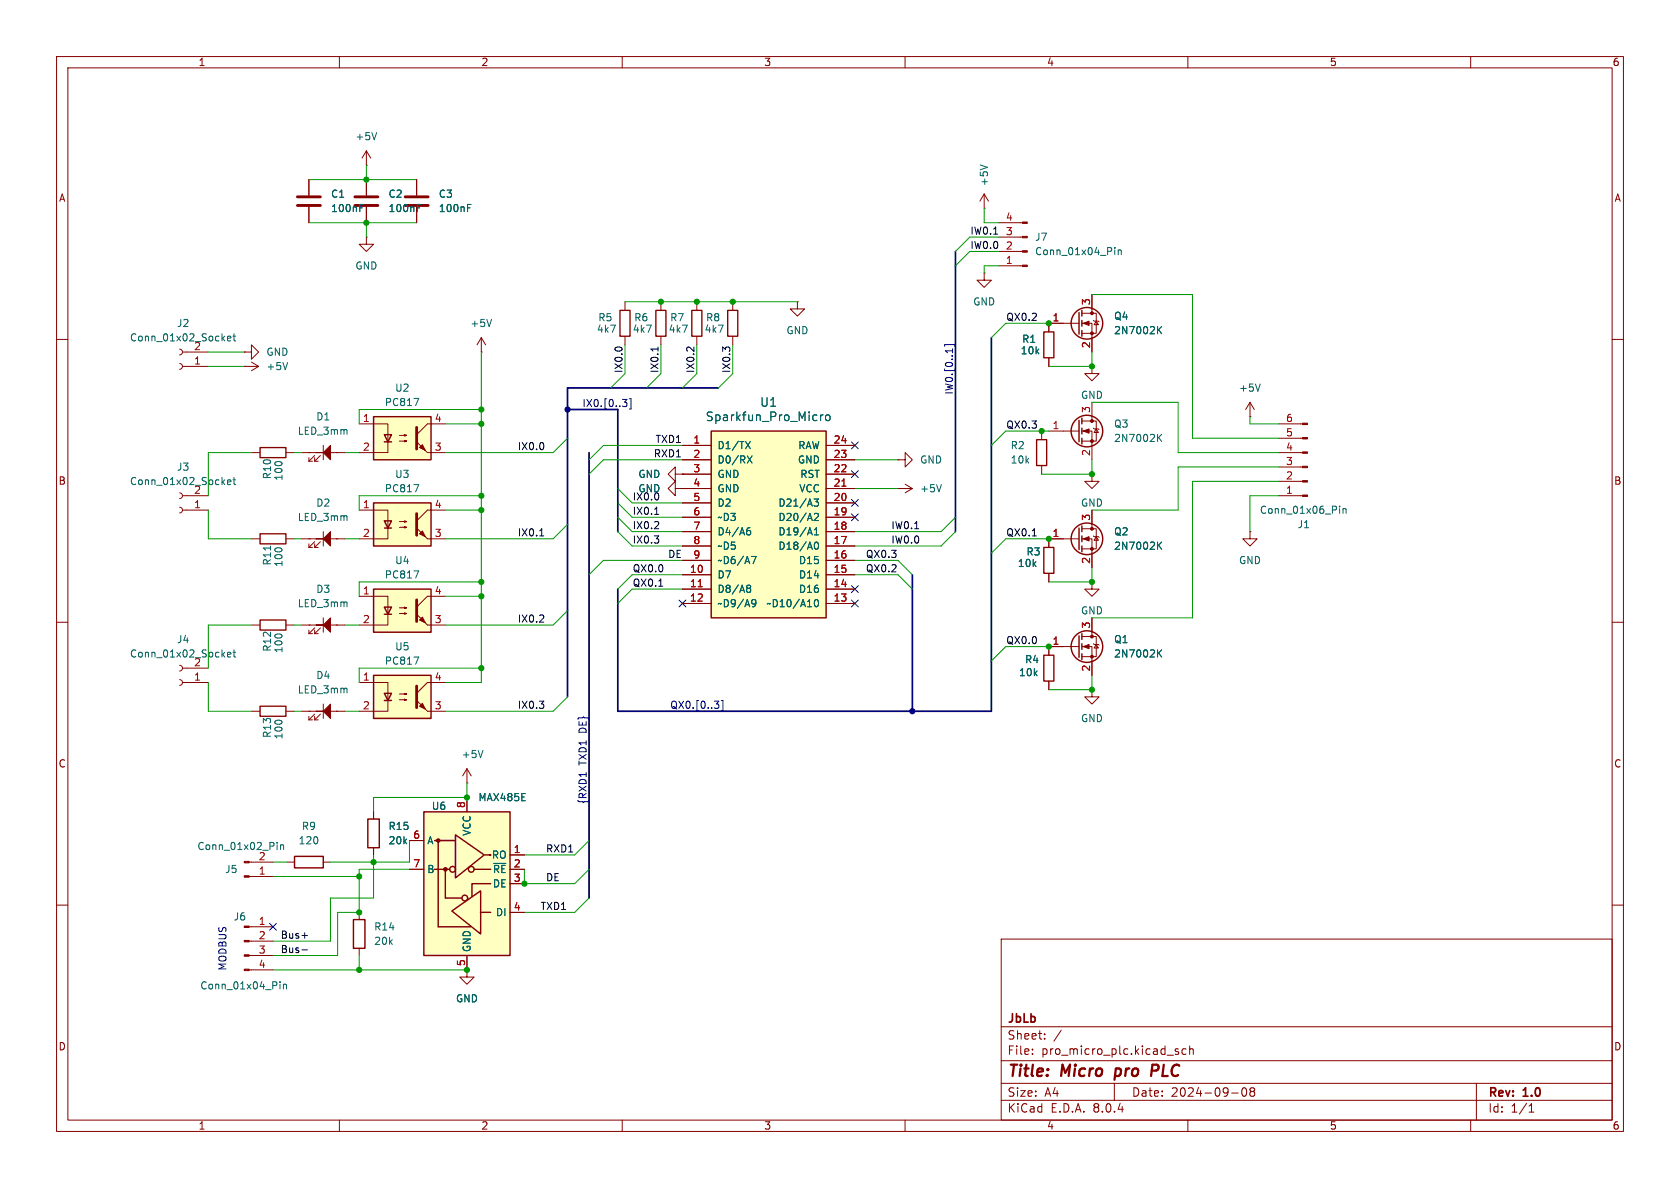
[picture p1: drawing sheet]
<svg xmlns="http://www.w3.org/2000/svg" width="297mm" height="210mm" viewBox="0 0 297 210" stroke-linecap="round" stroke-linejoin="round" font-family="sans-serif">
<g fill="none" stroke="#840000" stroke-width=".18">
<path d="M10 10h277v190h-277zM12 12h273v186h-273zM60 10v2M110 10v2M160 10v2M210 10v2M260 10v2M10 60h2M285 60h2M10 110h2M285 110h2M10 160h2"/>
<path d="M44 152.4h4.3M44 154.9h4.3M285 160h2M82.5 171.5v1.2h-1.2l1.2 1.3 1.3-1.3h-1.3M82.5 171.5h.1M177 166h108v32h-108zM60 198v2M110 198v2M160 198v2M177 194.5h108M177 191.5h108M177 187.5h108"/>
<path d="M177 181.5h108M182.5 186.3v.1M182.5 185.5v.1M184.7 183.6v.1M184.7 182.8v.1M187.6 182.1l-1.3 2M197 191.5v3M208.3 185.5l-.3-.1-.3 .2 .1 .2 .5 .2v.3h-.6M209.7 185.5l-.5-.1-.2 .3v.4l.1 .2h.6M210 198v2M210.3 185.5l.2-.1 .4 .1 .1 .9M210.3 184.9v1.5"/>
<path d="M217.7 193.2h1.2M219.7 192.4l.2-.1a.81 .81 0 0 1 .6 .6 .81 .81 0 0 1-.3 .8l-.2 .1a.81 .81 0 0 1-.3-1.4zM221.2 192.9l-.2-.2 .2-.4 .5 .1 .1 .2-.3 .3M221.2 192.9l-.2 .3v.3l.2 .3 .5-.1 .1-.2-.1-.4-.2-.2M221.2 192.9h.3M260 198v2M261 191.5v6.5M270.3 196.6h.9M270.3 195.5l.4-.4v1.5"/>
</g>
<path d="M197.3 188.9l-.3 2M204.5 188.2h-.8l-.2 2M204.6 189.2l-1 .1" fill="none" stroke="#840000" stroke-width=".4"/>
<g fill="#840000" stroke="#840000" stroke-width=".18">
<path d="M43.2 152.3h.8v.2h-.8z"/>
<path d="M43.2 154.8h.8v.3h-.8z"/>
</g>
<path d="M49 148.9v.1M49 149.3v.9M49.6 149.3v.9M49.6 149.5l.2-.2 .3 .1v.8" fill="none" stroke="#006464" stroke-width=".18"/>
<path d="M66 104.1h10.2v7.7h-10.2z" fill="#ffffc2"/>
<g fill="none" stroke="#840000" stroke-width=".25">
<path d="M66 104.1h10.2v7.7h-10.2zM67.9 107.3h1.3l-.6 1.3zM67.9 108.6h1.3M190.8 112.4v3.8M191.3 112v1M191.3 113.8v1M191.3 115.6v1"/>
<circle cx="192.2" cy="114.3" r="2.79"/>
</g>
<g fill="none" stroke="#840000" stroke-width=".18">
<path d="M185.4 95.3v1.5M53.3 110.5h2.6M54.6 112h.6M54.6 111.4v.6M55.6 111l-1 1M55.6 112h.7M55.6 111.4v.6M56.6 111l-1 1M57.1 109.2v2.6M58.4 110.5h2.6M63.5 105.4h5.1v5.1h-5.1M70.6 108.5h1.3l-.4 .1v-.3l.4 .2"/>
<path d="M70.6 107.4h1.3l-.4 .2v-.3l.4 .1M75.6 110.5h3.1M78.7 105.4h-3.1l-1.9 1.9M185.4 101.4v1.5M185.4 114.3h5.4M191.3 114.3h1.7v5.1M191.3 112.5h2.5v3.6h-2.5M193 102.9v1.2h1.3l-1.3 1.3-1.2-1.3h1.2M193 102.9h.1M193 109.2v3.3M193.3 113.8l.1 .1h.8l.1 .1M193.8 113.9l.4 .7h-.8z"/>
<path d="M53.3 125.7h2.6M54.6 126.6v.7M54.6 127.3h.6M55.6 126.6v.7M55.6 126.2l-1 1.1M55.6 127.3h.7M56.6 126.2l-1 1.1M57.1 124.5v2.5M58.4 125.7h2.6M82.5 138.4h.1M82.5 135.9l.8 1.3M82.5 135.9v2.5"/>
<path d="M82.5 135.9l-.7 1.3M193 121.9v1.3h1.3l-1.3 1.3-1.2-1.3h1.2M193 121.9h.1"/>
</g>
<g fill="#840000" stroke="#840000" stroke-width=".18">
<path d="M73.7 108.6l1.9 1.9z"/>
<path d="M74.2 109.6l.5-.5 .5 1z"/>
<path d="M55.9 110.5h1.2l1.3-1.3v2.6l-1.3-1.3z"/>
<path d="M191.5 114.3l1-.4v.8z"/>
<path d="M55.9 125.7h1.2l1.3-1.2v2.5l-1.3-1.3z"/>
<circle cx="193" cy="116.1" r=".25"/>
<circle cx="193" cy="112.5" r=".25"/>
</g>
<path d="M73.7 106v3.9" fill="none" stroke="#840000" stroke-width=".51"/>
<path d="M73.2 100.9h.8l-.5 1.3M204.8 115.4l.6 .7M205.4 114.9l-.8 .7M85.4 132.7l-.4 1.2" fill="none" stroke="#006464" stroke-width=".18"/>
<path d="M184.5 96.8h1.8v4.5h-1.8z" fill="none" stroke="#840000" stroke-width=".24"/>
<path d="M66 88.9h10.2v7.6h-10.2z" fill="#ffffc2"/>
<g fill="none" stroke="#840000" stroke-width=".25">
<path d="M190.8 74.3v3.8M191.3 73.9v1M191.3 75.7v1M191.3 77.5v1M66 88.9h10.2v7.6h-10.2zM67.9 92.1h1.3l-.6 1.2zM67.9 93.3h1.3"/>
<circle cx="192.2" cy="76.2" r="2.79"/>
</g>
<g fill="none" stroke="#840000" stroke-width=".18">
<path d="M174 36.8h.1M174 34.3l-.8 1.3M174 34.3v2.5M174 34.3l.8 1.3M85.1 59.7l-.8 1.3M85.1 59.7v2.5M85.1 59.7l.8 1.3M85.1 62.2h.1M185.4 76.2h5.4M191.3 76.2h1.7v5.1M191.3 74.4h2.5v3.6h-2.5M193 64.8v1.2h1.3l-1.3 1.3-1.2-1.3h1.2"/>
<path d="M193 64.8h.1M193 71.1v3.3M193.3 75.7l.1 .1h.8l.1 .1M193.8 75.8l.4 .7h-.8zM63.5 90.2h5.1v5.1h-5.1M70.6 93.2h1.3l-.4 .1v-.2l.4 .1M70.6 92.2h1.3l-.4 .1v-.2l.4 .1M75.6 95.3h3.1M78.7 90.2h-3.1l-1.9 1.9M119.4 86.4v-1.3l-1.3 1.3 1.3 1.2v-1.2h1.2M120.6 86.4h.1M193 83.8v1.3h1.3l-1.3 1.3-1.2-1.3h1.2"/>
<path d="M193 83.8h.1M31.7 117.6l.4 .2 .2 .3-.2 .4-.4 .1M32.3 118.1h4.5M44.4 110.5h1.6M50.6 110.5h1.5M31.7 120.1l.4 .2 .2 .4-.2 .3-.4 .2M32.3 120.7h4.5M44.4 125.7h1.6M50.6 125.7h1.5"/>
</g>
<g fill="#840000" stroke="#840000" stroke-width=".18">
<path d="M73.7 93.3l1.9 2z"/>
<path d="M74.2 94.4l.5-.5 .5 1z"/>
<path d="M191.5 76.2l1-.4v.8z"/>
<circle cx="193" cy="78" r=".25"/>
<circle cx="193" cy="74.4" r=".25"/>
</g>
<path d="M73.7 90.8v3.8" fill="none" stroke="#840000" stroke-width=".51"/>
<path d="M173.3 29.2l1.3 .4M86.9 56.5l-.4 1.2M204.8 77.3l.6 .7M205.4 76.8l-.8 .7M73.2 85.7h.8l-.5 1.2M40.2 115.7l.6-.1v-.2l-.4-.1-.2 .2 .1 .6h.5M41.2 115.3h.5M41.4 114.9v1.1l.3 .1" fill="none" stroke="#006464" stroke-width=".18"/>
<path d="M46 109.6h4.5v1.8h-4.5zM46 124.8h4.5v1.8h-4.5z" fill="none" stroke="#840000" stroke-width=".24"/>
<path d="M74.9 143.5h15.3v25.4h-15.3z" fill="#ffffc2"/>
<g fill="none" stroke="#840000" stroke-width=".25">
<path d="M65 144.8h2.1v5.1h-2.1zM74.9 143.5h15.3v25.4h-15.3zM76.8 153.7h2.7M76.8 148.6h3.7M77.5 148.6v15.2h5.7M78.7 153.7v5.1h3M80.5 147.6l5.1 3.5-5.1 4.1zM83.8 153.7h2.9M85.7 151.1h1h-.1M86.7 156.2h-3.3v2.3M79.9 161l5.1-3.5v7.6zM85.1 161.3h1.6"/>
<circle cx="80" cy="153.7" r=".51"/>
<circle cx="82.2" cy="158.8" r=".51"/>
<circle cx="83.3" cy="153.7" r=".51"/>
</g>
<g fill="#840000" stroke="#840000" stroke-width=".25">
<circle cx="78.7" cy="153.7" r=".28"/>
<circle cx="77.5" cy="148.6" r=".28"/>
</g>
<g fill="none" stroke="#840000" stroke-width=".18">
<path d="M57.1 78.7v2.6M53.3 95.3h2.6M53.3 80h2.6M54.6 96.8h.6M54.6 80.9v.6M54.6 96.1v.7M54.6 81.5h.6M55.6 95.8l-1 1M55.6 96.8h.7M55.6 80.9v.6M55.6 96.1v.7M55.6 80.5l-1 1"/>
<path d="M55.6 81.5h.7M56.6 95.8l-1 1M56.6 80.5l-1 1M57.1 94v2.5M58.4 95.3h2.6M58.4 80h2.6M66 143.5v1.3M66 149.9v1.2M72.4 153.7h2.5M72.4 148.6h2.5M82.5 141v2.5M90.2 151.1h2.5"/>
<path d="M90.2 153.7h2.5M90.2 156.2h2.5M82.5 168.9v2.6M90.2 161.3h2.5"/>
</g>
<g fill="#840000" stroke="#840000" stroke-width=".18">
<path d="M55.9 95.3h1.2l1.3-1.3v2.5l-1.3-1.2z"/>
<path d="M55.9 80h1.2l1.3-1.3v2.6l-1.3-1.3z"/>
</g>
<path d="M66 119.4h10.2v7.6h-10.2z" fill="#ffffc2"/>
<path d="M66 119.4h10.2v7.6h-10.2zM67.9 122.6h1.3l-.6 1.2zM67.9 123.8h1.3" fill="none" stroke="#840000" stroke-width=".25"/>
<path d="M63.5 120.7h5.1v5h-5.1M70.6 123.7h1.3l-.4 .1v-.2l.4 .1M70.6 122.7h1.3l-.4 .1v-.2l.4 .1M75.6 125.7h3.1M78.7 120.7h-3.1l-1.9 1.9" fill="none" stroke="#840000" stroke-width=".18"/>
<g fill="#840000" stroke="#840000" stroke-width=".18">
<path d="M73.7 123.8l1.9 1.9z"/>
<path d="M74.2 124.8l.5-.5 .5 1z"/>
</g>
<path d="M73.7 121.3v3.8" fill="none" stroke="#840000" stroke-width=".51"/>
<path d="M73.2 116.1h.8l-.5 1.3" fill="none" stroke="#006464" stroke-width=".18"/>
<path d="M125.7 76.2h20.3v33h-20.3z" fill="#ffffc2"/>
<g fill="none" stroke="#840000" stroke-width=".25">
<path d="M190.8 55.2v3.9M191.3 54.9v1M191.3 56.6v1.1M191.3 58.4v1M125.7 76.2h20.3v33h-20.3zM190.8 93.3v3.9M191.3 93v1M191.3 94.7v1.1M191.3 96.5v1M52.1 151.4h5v2h-5zM62.5 162.6h2v5h-2z"/>
<circle cx="192.2" cy="57.1" r="2.79"/>
<circle cx="192.2" cy="95.2" r="2.79"/>
</g>
<g fill="none" stroke="#840000" stroke-width=".18">
<path d="M176.5 39.4h4.2M129.5 53.3v1.5M129.5 59.5v1.5M176.5 41.9h4.2M176.5 44.5h4.2M176.5 47h4.2M185.4 57.2h5.4M191.3 57.2h1.7v5M191.3 55.4h2.5v3.5h-2.5M193 52.1v3.3M193.3 56.6l.1 .2h.8l.1 .1M193.8 56.8l.4 .6h-.8z"/>
<path d="M120.6 78.7h5.1M146 78.7h5.1M221 73.7h.1M221 71.1l-.8 1.3M221 71.1v2.6M221 71.1l.7 1.3M226.1 74.9h4.2M226.1 77.5h4.2M119.4 83.8v-1.2l-1.3 1.2 1.3 1.3v-1.3h1.2M120.6 83.8h.1M120.6 99.1h5.1M120.6 96.5h5.1"/>
<path d="M120.6 94h5.1M120.6 91.4h5.1M120.6 81.3h5.1M120.6 88.9h5.1M120.6 86.4h5.1M120.6 83.8h5.1M146 99.1h5.1M146 96.5h5.1M146 94h5.1M146 91.4h5.1M146 81.3h5.1M146 88.9h5.1"/>
<path d="M146 86.4h5.1M146 83.8h5.1M158.7 86.4h.1M158.7 81.3h1.3v-1.3l1.3 1.3-1.3 1.3v-1.3M158.7 81.3h.1M158.7 86.4h2.6M160 85.6l1.3 .8M161.3 86.4l-1.3 .7M185.4 95.3h5.4M191.3 95.3h1.7v5M191.3 93.5h2.5v3.5h-2.5M193 90.2v3.3"/>
<path d="M193.3 94.7l.1 .2h.8l.1 .1M193.8 94.9l.4 .6h-.8zM221 94v1.3h1.2l-1.2 1.2-1.3-1.2h1.3M221 94h.1M226.1 80h4.2M226.1 82.6h4.2M226.1 85.1h4.2M226.1 87.6h4.2M120.6 101.6h5.1M120.6 104.1h5.1M120.6 106.7h5.1M146 101.6h5.1"/>
<path d="M146 104.1h5.1M146 106.7h5.1M185.4 114.3v1.5M185.4 120.4v1.5M50.8 152.4h1.3M57.1 152.4h1.3M44 171.5h4.3M44 168.9h4.3M44 166.4h4.3M44 163.8h4.3M63.5 161.3v1.3M63.5 167.6v1.3"/>
</g>
<g fill="none" stroke="#006464" stroke-width=".18">
<path d="M197.1 43.8v.1M197.1 44.2v.8M197.7 44.2v.8M197.7 44.3l.2-.1h.3v.8M204.8 58.3l.6 .7M205.4 57.7l-.8 .8M131.8 78l.9 1.3M132.7 78l-.9 1.3M145.1 73.3v1.1M145.5 73.3l-.3 .1-.1 .2M146 73.5l.2-.2 .5 .2v.6l-.1 .2-.4 .1-.2-.2zM222.8 67.9l-.4 1.3"/>
<path d="M132.1 93.8h.4l.2 .2-.1 .5h-.5M132.1 80.6l.9 1.3M132.6 93.3l-.4 .1M132.8 98.4h.9l-.6 1.2M133 80.6l-.9 1.3M143.9 88.2h.8l-.4 .5 .3 .1v.6l-.1 .1-.5-.1M144 90.9l.5-.2 .2 .4-.8 .9h.8M144 94.6h.7M144 93.7l.3-.4v1.3M144.1 96l.2-.2a.68 .68 0 0 1 .4 .7 .68 .68 0 0 1-.4 .6l-.2-.1-.1-.4zM166.4 85.7l-.4 1.2M204.8 96.4l.6 .7"/>
<path d="M205.4 95.8l-.8 .8M236.8 89.5v.1M236.8 89.9v.8M237.4 89.9v.8M237.4 90l.2-.1 .3 .1 .1 .7M132.1 103.9l.1 .1M132.1 103.5l.4-.1 .2 .2v.2l-.2 .2M132.2 104h.3M132.2 104l-.1 .1M132.5 104l.2 .2v.4l-.2 .1h-.4M133.1 106l.5 .1a.84 .84 0 0 1-.3 1.2h-.3M133.6 106.5l-.1 .2-.4 .1"/>
<path d="M144.1 106.1l.2-.1a.68 .68 0 0 1 .4 .6 .68 .68 0 0 1-.4 .7l-.2-.2-.1-.3zM49.5 173.6v.1M49.5 174v.8M50.1 174v.8M50.1 174.1l.2-.1h.3v.8"/>
</g>
<path d="M148.8 85.9h.8M123.4 103.7h.8" fill="none" stroke="#a90000" stroke-width=".18"/>
<g fill="#840000" stroke="#840000" stroke-width=".18">
<path d="M230.3 74.8h.8v.3h-.8z"/>
<path d="M230.3 77.3h.8v.3h-.8z"/>
<path d="M230.3 79.9h.8v.2h-.8z"/>
<path d="M230.3 82.4h.8v.3h-.8z"/>
<path d="M230.3 85h.8v.2h-.8z"/>
<path d="M230.3 87.5h.8v.3h-.8z"/>
<path d="M191.5 57.2l1-.4v.7z"/>
<path d="M43.2 171.3h.8v.3h-.8z"/>
<path d="M43.2 168.8h.8v.2h-.8z"/>
<path d="M43.2 166.2h.8v.3h-.8z"/>
<path d="M43.2 163.7h.8v.3h-.8z"/>
<path d="M191.5 95.3l1-.4v.7z"/>
<path d="M180.7 39.2h.9v.3h-.9z"/>
<path d="M180.7 41.8h.9v.2h-.9z"/>
<path d="M180.7 44.3h.9v.3h-.9z"/>
<path d="M180.7 46.9h.9v.2h-.9z"/>
<circle cx="193" cy="58.9" r=".25"/>
<circle cx="193" cy="55.4" r=".25"/>
<circle cx="193" cy="97" r=".25"/>
<circle cx="193" cy="93.5" r=".25"/>
</g>
<path d="M128.7 54.9h1.7v4.5h-1.7zM184.5 115.8h1.8v4.6h-1.8z" fill="none" stroke="#840000" stroke-width=".24"/>
<path d="M66 73.7h10.2v7.6h-10.2z" fill="#ffffc2"/>
<path d="M66 73.7h10.2v7.6h-10.2zM67.9 76.8h1.3l-.6 1.3zM67.9 78.1h1.3" fill="none" stroke="#840000" stroke-width=".25"/>
<g fill="none" stroke="#840000" stroke-width=".18">
<path d="M54.6 31.8v2.7M54.6 36.6v2.8M64.8 29.2h.1M64.8 26.7l-.8 1.2M64.8 26.7v2.5M64.8 31.8v2.7M64.8 36.6v2.8M64.8 26.7l.7 1.2M73.7 31.8v2.7M73.7 36.6v2.8M64.8 41.9v1.3h1.2l-1.2 1.3-1.3-1.3h1.3M64.8 41.9h.1"/>
<path d="M110.5 53.3v1.5M110.5 59.5v1.5M116.8 53.3v1.5M116.8 59.5v1.5M123.2 53.3v1.5M123.2 59.5v1.5M141 53.3v1.3h1.2l-1.2 1.3-1.3-1.3h1.3M141 53.3h.1M174 48.3v1.2h1.3l-1.3 1.3-1.3-1.3h1.3M174 48.3h.1M188 57.2h-2.6v1.5M193 52.1v2.5"/>
<path d="M193 59.7v2.5M31.7 61.7l.4 .2 .2 .3-.2 .4-.4 .1M31.7 64.3l.4 .1 .2 .4-.2 .3-.4 .2M32.3 62.2h4.5M32.3 64.8h4.5M43.2 64.8h.1M43.2 62.2h1.2v-1.2l1.3 1.2-1.3 1.3v-1.3M43.2 62.2h.1M43.2 64.8h2.5M44.4 64l1.3 .8M45.7 64.8l-1.3 .7M63.5 74.9h5.1v5.1h-5.1"/>
<path d="M70.6 78h1.3l-.4 .1v-.2l.4 .1M70.6 77h1.3l-.4 .1v-.3l.4 .2M78.7 74.9h-3.1l-1.9 1.9M120.6 78.7h5.1M146 78.7h5.1M184.1 76.2v1.5M185.4 63.3v1.5M31.7 87.1l.4 .2 .2 .3-.2 .4-.4 .1M31.7 89.7l.4 .1 .2 .4-.2 .3-.4 .2M32.3 87.6h4.5M32.3 90.2h4.5M44.4 80h1.6"/>
<path d="M44.4 95.3h1.6M50.6 80h1.5M50.6 95.3h1.5M75.6 80h3.1M120.6 83.8h.1M120.6 86.4h.1M120.6 99.1h5.1M120.6 96.5h5.1M120.6 94h5.1M120.6 91.4h5.1M120.6 81.3h5.1M120.6 88.9h5.1"/>
<path d="M120.6 86.4h5.1M120.6 83.8h5.1M146 99.1h5.1M146 96.5h5.1M146 94h5.1M146 91.4h5.1M146 81.3h5.1M146 88.9h5.1M146 86.4h5.1M146 83.8h5.1M184.1 82.3v1.5M188 95.3h-2.6v1.5"/>
<path d="M193 90.2v2.5M193 97.8v2.5M120.6 101.6h5.1M120.6 104.1h5.1M120.6 106.7h5.1M146 101.6h5.1M146 104.1h5.1M146 106.7h5.1M185.4 101.4v1.5M188 114.3h-2.6v1.5M193 109.2v2.6M193 116.8v2.6"/>
<path d="M185.4 120.4v1.5M66 143.5v1.3M66 149.9v1.2M72.4 153.7h2.5M72.4 148.6h2.5M82.5 141v2.5M90.2 151.1h2.5M90.2 153.7h2.5M90.2 156.2h2.5M82.5 171.5h.1M82.5 168.9v2.6M90.2 161.3h2.5"/>
</g>
<g fill="#840000" stroke="#840000" stroke-width=".18">
<path d="M73.7 78.1l1.9 1.9z"/>
<path d="M74.2 79.1l.5-.5 .5 1z"/>
</g>
<path d="M52.6 36.3h4M52.6 34.8h4M62.7 36.3h4.1M62.7 34.8h4.1M71.6 36.3h4.1M71.6 34.8h4.1M73.7 75.6v3.8" fill="none" stroke="#840000" stroke-width=".51"/>
<g fill="none" stroke="#006464" stroke-width=".18">
<path d="M63.6 36.7h.4M63.6 36.1h.6M66.6 23.4l-.4 1.3M73.8 36.7h.4M73.8 36.1h.6M82.7 36.7h.4M82.7 36.1h.6M40.2 59.8l.6-.1v-.2l-.4-.1-.2 .2 .1 .6h.5M41.2 59.4h.5M41.4 59v1.1l.3 .2M204.8 58.3l.6 .7M205.4 57.7l-.8 .8"/>
<path d="M50.9 64.1l-.5 1.2M73.2 70.4h.8l-.5 1.3M131.8 78l.9 1.3M132.7 78l-.9 1.3M145.1 73.3v1.1M145.5 73.3l-.3 .1-.1 .2M146 73.5l.2-.2 .5 .2v.6l-.1 .2-.4 .1-.2-.2zM40.2 85.2l.6-.1v-.2l-.4-.1-.2 .2 .1 .6h.5M41.2 84.8h.5M41.4 84.4v1.1l.3 .2M47.8 96.5v.7M132.1 93.8h.4l.2 .2-.1 .5h-.5"/>
<path d="M132.1 80.6l.9 1.3M132.6 93.3l-.4 .1M132.8 98.4h.9l-.6 1.2M133 80.6l-.9 1.3M143.9 88.2h.8l-.4 .5 .3 .1v.6l-.1 .1-.5-.1M144 90.9l.5-.2 .2 .4-.8 .9h.8M144 94.6h.7M144 93.7l.3-.4v1.3M144.1 96l.2-.2a.68 .68 0 0 1 .4 .7 .68 .68 0 0 1-.4 .6l-.2-.1-.1-.4zM204.8 96.4l.6 .7M205.4 95.8l-.8 .8M132.1 103.9l.1 .1"/>
<path d="M132.1 103.5l.4-.1 .2 .2v.2l-.2 .2M132.2 104h.3M132.2 104l-.1 .1M132.5 104l.2 .2v.4l-.2 .1h-.4M133.1 106l.5 .1a.84 .84 0 0 1-.3 1.2h-.3M133.6 106.5l-.1 .2-.4 .1M144.1 106.1l.2-.1a.68 .68 0 0 1 .4 .6 .68 .68 0 0 1-.4 .7l-.2-.2-.1-.3zM204.8 115.4l.6 .7M205.4 114.9l-.8 .7"/>
</g>
<path d="M109.6 54.9h1.8v4.5h-1.8zM116 54.9h1.7v4.5h-1.7zM122.3 54.9h1.8v4.5h-1.8zM184.5 58.7h1.8v4.5h-1.8zM46 79.1h4.5v1.8h-4.5zM183.3 77.7h1.7v4.6h-1.7zM46 94.4h4.5v1.7h-4.5z" fill="none" stroke="#840000" stroke-width=".24"/>
<g fill="none" stroke="#0f0f0f" stroke-width=".18">
<path d="M175.7 41.4h.7M96.1 78.5v.8M108.9 61.4h.8M116.3 61.3v.8M121.5 61.4h.5M122.7 61.3v.8M128.2 61.8l-.4-.5v.8M128.4 61.4h.5M95.4 94.7h.7M115.7 93.5h.8M115.7 94.7h.8l-.5 .5M115.7 90.9h.8"/>
<path d="M116.4 92.3v.4M116.4 95.3v.6M116.5 87.6l-.1 .5M161.7 93.5h.7M182.5 94.7h.7M95.4 110h.7M96.1 108.8v.5M116.5 103.6h.7M95.4 123.9h.7l-.4 .5M96.1 124.6v.5M53.4 165.4h.9M53.4 167.9h.9"/>
</g>
<g fill="none" stroke="#000084" stroke-width=".18">
<path d="M110 70.6h.8l-.4 .5 .4 .1v.4l-.2 .3h-.4M111.3 70.5h.3v1.8h-.3M150.5 78.1l1.2 1.2M151.7 78.1l-1.2 1.2M167 61.2v-.3h1.8v.3M168.4 61.6v.8M150.5 83.2l1.2 1.2M150.5 88.3l1.2 1.2M150.5 90.8l1.2 1.2M151.7 83.2l-1.2 1.2M151.7 88.3l-1.2 1.2M151.7 90.8l-1.2 1.2"/>
<path d="M120 106.1l1.3 1.2M121.3 106.1l-1.3 1.2M150.5 106.1l1.2 1.2M150.5 103.5l1.2 1.2M151.7 106.1l-1.2 1.2M151.7 103.5l-1.2 1.2M103.6 136.6v.7M126.3 123.9h.8l-.4 .5M126.8 124.4l.3 .3v.3l-.3 .2M127.5 123.8h.3v1.8h-.3M47.7 163.2l1.2 1.2M48.9 163.2l-1.2 1.2"/>
</g>
<path d="M168.9 44.5v49.5M175.3 59.7v66h-66.1v-21.6M100.3 72.4h8.9v21.6M127 68.6h-26.7v54.6M104.1 80v78.8M161.3 101.6v24.1" fill="none" stroke="#000084" stroke-width=".3"/>
<g fill="none" stroke="#009600" stroke-width=".18">
<path d="M54.6 39.4h19.1M54.6 31.8h19.1M64.8 29.2v2.6M64.8 39.4v2.5M174 36.8v2.6h2.5M110.5 53.3h30.5M176.5 47h-2.5v1.3M176.5 44.5h-5.1l-2.5 2.5M176.5 41.9h-5.1l-2.5 2.6M185.4 57.2h-7.6l-2.5 2.5M193 52.1h17.8v25.4h15.3M36.8 62.2h6.4"/>
<path d="M36.8 64.8h6.4M78.7 74.9h6.4M85.1 62.2v58.5h-6.4M85.1 72.4h-21.6v2.5M100.3 77.5l-2.5 2.5h-19.1M110.5 61v5l-2.6 2.6M116.8 61v5l-2.5 2.6M120.6 78.7h-13.9l-2.6 2.6M123.2 61v5l-2.6 2.6M129.5 61v5l-2.5 2.6M185.4 76.2h-7.6l-2.5 2.5M193 71.1h15.3v8.9h17.8"/>
<path d="M193 62.2v2.6h-7.6M221 73.7v1.2h5.1M36.8 90.2v5.1h7.6M44.4 80h-7.6v7.6M52.1 95.3h1.2M52.1 80h1.2M61 95.3h2.5M61 80h2.5M78.7 90.2h6.4M85.1 87.6h-21.6v2.6M100.3 92.7l-2.5 2.6h-19.1M109.2 94l2.6 2.5h8.8"/>
<path d="M109.2 91.4l2.6 2.6h8.8M109.2 86.4l2.6 2.5h8.8M109.2 88.9l2.6 2.5h8.8M120.6 99.1h-13.9l-2.6 2.5M120.6 81.3h-13.9l-2.6 2.5M151.1 99.1h7.6l2.6 2.5M151.1 81.3h7.6M151.1 86.4h7.6M168.9 94l-2.5 2.5h-15.3M168.9 91.4l-2.5 2.6h-15.3M185.4 95.3h-7.6l-2.5 2.5M193 81.3v2.5h-8.9"/>
<path d="M226.1 87.6h-5.1v6.4M226.1 82.6h-17.8v7.6h-15.3M226.1 85.1h-15.3v24.1h-17.8M44.4 110.5h-7.6v7.6M52.1 110.5h1.2M61 110.5h2.5M78.7 105.4h6.4M85.1 102.9h-21.6v2.5M85.1 118.1h-21.6v2.6M100.3 108l-2.5 2.5h-19.1M120.6 101.6h-8.8l-2.6 2.5M120.6 104.1h-8.8l-2.6 2.6"/>
<path d="M151.1 101.6h7.6l2.6 2.5M185.4 114.3h-7.6l-2.5 2.5M193 100.3v2.6h-7.6M193 119.4v2.5h-7.6M36.8 120.7v5h7.6M52.1 125.7h1.2M61 125.7h2.5M82.5 138.4v2.6h-16.5v2.5M100.3 123.2l-2.5 2.5h-19.1M48.3 152.4h2.5M48.3 154.9h15.2M66 151.1v7.7h-7.6v7.6h-10.1"/>
<path d="M72.4 153.7h-8.9v7.6h-3.8v7.6h-11.4M72.4 148.6v3.8h-14M92.7 153.7v2.5h8.9l2.5-2.5M104.1 158.8l-2.5 2.5h-8.9M104.1 148.6l-2.5 2.5h-8.9M48.3 171.5h34.2M63.5 168.9v2.6"/>
</g>
<path d="M148.8 85.9h.8M123.4 103.7h.8" fill="none" stroke="#a90000" stroke-width=".18"/>
<g fill="#009600" stroke="#009600" stroke-width=".18">
<circle cx="116.8" cy="53.3" r=".46"/>
<circle cx="123.2" cy="53.3" r=".46"/>
<circle cx="129.5" cy="53.3" r=".46"/>
<circle cx="185.4" cy="57.2" r=".46"/>
<circle cx="184.1" cy="76.2" r=".46"/>
<circle cx="193" cy="64.8" r=".46"/>
<circle cx="185.4" cy="114.3" r=".46"/>
<circle cx="193" cy="121.9" r=".46"/>
<circle cx="185.4" cy="95.3" r=".46"/>
<circle cx="193" cy="102.9" r=".46"/>
<circle cx="193" cy="83.8" r=".46"/>
<circle cx="85.1" cy="118.1" r=".46"/>
<circle cx="82.5" cy="141" r=".46"/>
<circle cx="85.1" cy="105.4" r=".46"/>
<circle cx="85.1" cy="90.2" r=".46"/>
<circle cx="85.1" cy="87.6" r=".46"/>
<circle cx="85.1" cy="102.9" r=".46"/>
<circle cx="92.7" cy="156.2" r=".46"/>
<circle cx="63.5" cy="171.5" r=".46"/>
<circle cx="82.5" cy="171.5" r=".46"/>
<circle cx="66" cy="152.4" r=".46"/>
<circle cx="63.5" cy="154.9" r=".46"/>
<circle cx="63.5" cy="161.3" r=".46"/>
<circle cx="85.1" cy="74.9" r=".46"/>
<circle cx="85.1" cy="72.4" r=".46"/>
<circle cx="64.8" cy="31.8" r=".46"/>
<circle cx="64.8" cy="39.4" r=".46"/>
</g>
<g fill="#000084" stroke="#000084" stroke-width=".18">
<circle cx="161.3" cy="125.7" r=".46"/>
<circle cx="100.3" cy="72.4" r=".46"/>
</g>
<g font-size="2.8" fill="#840000">
<text x="178" y="190.9">Title:</text>
<text x="187.7" y="190.9">Micro</text>
<text x="198" y="190.9">pro</text>
<text x="205.2" y="190.9">PLC</text>
</g>
<g font-size="2.1" fill="#006464">
<text x="124.7" y="74.7">Sparkfun_Pro_Micro</text>
<text x="134.3" y="72.1">U1</text>
</g>
<g font-size="2.1" fill="#840000">
<text x="178" y="184">Sheet:</text>
<text x="178" y="181.2">JbLb</text>
<text x="178" y="186.7">File:</text>
<text x="184.1" y="186.7">pro_micro_plc.kicad_sch</text>
<text x="178" y="196.9">KiCad</text>
<text x="178" y="194.1">Size:</text>
<text x="184.7" y="194.1">A4</text>
<text x="185.7" y="196.9">E.D.A.</text>
<text x="193.3" y="196.9">8.0.4</text>
<text x="200" y="194.1">Date:</text>
<text x="207" y="194.1">2024-09-08</text>
<text x="263" y="194.3">Rev:</text>
<text x="263" y="196.9">Id:</text>
<text x="267.1" y="196.9">1/1</text>
<text x="269.4" y="194.3">1.0</text>
</g>
<g font-size="1.8" fill="#840000">
<text x="35" y="11.9">1</text>
<text x="85" y="11.9">2</text>
<text x="135" y="11.9">3</text>
<text x="185" y="11.9">4</text>
<text x="235" y="11.9">5</text>
<text x="285" y="11.9">6</text>
<text x="10.3" y="35.9">A</text>
<text x="285.3" y="35.9">A</text>
<text x="10.3" y="85.9">B</text>
<text x="285.3" y="85.9">B</text>
<text x="10.3" y="135.9">C</text>
<text x="285.3" y="135.9">C</text>
<text x="10.3" y="185.9">D</text>
<text x="285.3" y="185.9">D</text>
<text x="35" y="199.9">1</text>
<text x="85" y="199.9">2</text>
<text x="135" y="199.9">3</text>
<text x="185" y="199.9">4</text>
<text x="235" y="199.9">5</text>
<text x="285" y="199.9">6</text>
</g>
<g font-size="1.8" fill="#006464">
<text x="62.7" y="25">+5V</text>
<text x="58.4" y="35.2">C1</text>
<text x="68.6" y="35.2">C2</text>
<text x="77.5" y="35.2">C3</text>
<text x="174.9" y="33" transform="rotate(-90 174.9 33)">+5V</text>
<text x="58.4" y="37.7">100nF</text>
<text x="68.6" y="37.7">100nF</text>
<text x="77.5" y="37.7">100nF</text>
<text x="62.7" y="47.9">GND</text>
<text x="182.9" y="42.8">J7</text>
<text x="182.9" y="45.3">Conn_01x04_Pin</text>
<text x="31.2" y="58">J2</text>
<text x="83.1" y="58">+5V</text>
<text x="105.4" y="59">4k7</text>
<text x="105.7" y="57">R5</text>
<text x="111.8" y="59">4k7</text>
<text x="112" y="57">R6</text>
<text x="118.1" y="59">4k7</text>
<text x="118.4" y="57">R7</text>
<text x="124.5" y="59">4k7</text>
<text x="124.7" y="57">R8</text>
<text x="138.9" y="59.3">GND</text>
<text x="172" y="54.2">GND</text>
<text x="196.9" y="56.7">Q4</text>
<text x="196.9" y="59.3">2N7002K</text>
<text x="22.9" y="60.6">Conn_01x02_Socket</text>
<text x="34.2" y="62">2</text>
<text x="47" y="65.6">+5V</text>
<text x="47" y="63.1">GND</text>
<text x="180.3" y="62.8">10k</text>
<text x="180.6" y="60.8">R1</text>
<text x="67.9" y="72">PC817</text>
<text x="69.7" y="69.4">U2</text>
<text x="191" y="70.7">GND</text>
<text x="218.9" y="69.4">+5V</text>
<text x="52.5" y="77.1">LED_3mm</text>
<text x="55.8" y="74.5">D1</text>
<text x="196.9" y="75.8">Q3</text>
<text x="31.2" y="83.4">J3</text>
<text x="126.7" y="79.6">D1/TX</text>
<text x="126.7" y="82.1">D0/RX</text>
<text x="141" y="82.1">GND</text>
<text x="141" y="79.6">RAW</text>
<text x="162.6" y="82.1">GND</text>
<text x="178.6" y="79.6">R2</text>
<text x="178.6" y="82.1">10k</text>
<text x="196.9" y="78.3">2N7002K</text>
<text x="22.9" y="86">Conn_01x02_Socket</text>
<text x="34.2" y="87.4">2</text>
<text x="48.1" y="84.8" transform="rotate(-90 48.1 84.8)">R10</text>
<text x="50.1" y="85.1" transform="rotate(-90 50.1 85.1)">100</text>
<text x="55.8" y="89.8">D2</text>
<text x="67.9" y="87.2">PC817</text>
<text x="69.7" y="84.7">U3</text>
<text x="112.8" y="87.2">GND</text>
<text x="112.8" y="84.7">GND</text>
<text x="126.7" y="84.7">GND</text>
<text x="126.7" y="87.2">GND</text>
<text x="126.7" y="89.8">D2</text>
<text x="137.5" y="89.8">D21/A3</text>
<text x="141.2" y="87.2">VCC</text>
<text x="141.4" y="84.7">RST</text>
<text x="162.6" y="87.2">+5V</text>
<text x="191" y="89.8">GND</text>
<text x="52.5" y="92.3">LED_3mm</text>
<text x="126.7" y="92.3">~D3</text>
<text x="126.7" y="94.8">D4/A6</text>
<text x="137.5" y="94.8">D19/A1</text>
<text x="137.5" y="92.3">D20/A2</text>
<text x="196.9" y="94.8">Q2</text>
<text x="222.6" y="91">Conn_01x06_Pin</text>
<text x="229.3" y="93.6">J1</text>
<text x="48.1" y="100.1" transform="rotate(-90 48.1 100.1)">R11</text>
<text x="50.1" y="100.3" transform="rotate(-90 50.1 100.3)">100</text>
<text x="69.7" y="99.9">U4</text>
<text x="126.7" y="97.4">~D5</text>
<text x="126.7" y="99.9">~D6/A7</text>
<text x="137.5" y="97.4">D18/A0</text>
<text x="141.1" y="99.9">D15</text>
<text x="179.8" y="100.4">10k</text>
<text x="181.4" y="98.4">R3</text>
<text x="196.9" y="97.4">2N7002K</text>
<text x="218.9" y="99.9">GND</text>
<text x="52.5" y="107.5">LED_3mm</text>
<text x="55.8" y="105">D3</text>
<text x="67.9" y="102.5">PC817</text>
<text x="126.7" y="102.5">D7</text>
<text x="126.7" y="105">D8/A8</text>
<text x="126.7" y="107.5">~D9/A9</text>
<text x="135.4" y="107.5">~D10/A10</text>
<text x="141.1" y="105">D16</text>
<text x="141.1" y="102.5">D14</text>
<text x="31.2" y="113.9">J4</text>
<text x="191" y="108.8">GND</text>
<text x="196.9" y="113.9">Q1</text>
<text x="22.9" y="116.4">Conn_01x02_Socket</text>
<text x="34.2" y="117.9">2</text>
<text x="48.1" y="115.3" transform="rotate(-90 48.1 115.3)">R12</text>
<text x="50.1" y="115.6" transform="rotate(-90 50.1 115.6)">100</text>
<text x="67.9" y="117.7">PC817</text>
<text x="69.7" y="115.2">U5</text>
<text x="180" y="119.7">10k</text>
<text x="181.1" y="117.4">R4</text>
<text x="196.9" y="116.4">2N7002K</text>
<text x="52.5" y="122.8">LED_3mm</text>
<text x="55.8" y="120.2">D4</text>
<text x="48.1" y="130.5" transform="rotate(-90 48.1 130.5)">R13</text>
<text x="50.1" y="130.8" transform="rotate(-90 50.1 130.8)">100</text>
<text x="191" y="127.9">GND</text>
<text x="81.5" y="134.2">+5V</text>
<text x="76.2" y="143.4">U6</text>
<text x="84.5" y="141.8">MAX485E</text>
<text x="52.7" y="149.5">120</text>
<text x="53.3" y="146.9">R9</text>
<text x="68.6" y="149.5">20k</text>
<text x="68.6" y="146.9">R15</text>
<text x="75.4" y="149.5">A</text>
<text x="83.4" y="147.8" transform="rotate(-90 83.4 147.8)">VCC</text>
<text x="34.8" y="150.5">Conn_01x02_Pin</text>
<text x="39.7" y="154.5">J5</text>
<text x="75.4" y="154.5">B</text>
<text x="86.9" y="152">RO</text>
<text x="87" y="154.5">~{RE}</text>
<text x="87" y="157.1">DE</text>
<text x="41.2" y="162.9">J6</text>
<text x="66" y="167.2">20k</text>
<text x="66" y="164.7">R14</text>
<text x="87.6" y="162.2">DI</text>
<text x="83.4" y="168.4" transform="rotate(-90 83.4 168.4)">GND</text>
<text x="35.3" y="175.1">Conn_01x04_Pin</text>
<text x="80.5" y="177.4">GND</text>
</g>
<g font-size="1.8" fill="#0f0f0f">
<text x="171.4" y="41.6">IW0.1</text>
<text x="171.4" y="44.1">IW0.0</text>
<text x="177.8" y="56.8">QX0.2</text>
<text x="110.1" y="66" transform="rotate(-90 110.1 66)">IX0.0</text>
<text x="116.5" y="66" transform="rotate(-90 116.5 66)">IX0.1</text>
<text x="122.8" y="66" transform="rotate(-90 122.8 66)">IX0.2</text>
<text x="129.2" y="66" transform="rotate(-90 129.2 66)">IX0.3</text>
<text x="177.8" y="75.9">QX0.3</text>
<text x="91.4" y="79.7">IX0.0</text>
<text x="115.5" y="80.9">RXD1</text>
<text x="115.8" y="78.4">TXD1</text>
<text x="111.8" y="88.6">IX0.0</text>
<text x="91.4" y="94.9">IX0.1</text>
<text x="111.8" y="93.6">IX0.2</text>
<text x="111.8" y="91.1">IX0.1</text>
<text x="157.5" y="93.6">IW0.1</text>
<text x="177.8" y="94.9">QX0.1</text>
<text x="111.8" y="96.2">IX0.3</text>
<text x="111.8" y="101.3">QX0.0</text>
<text x="118" y="98.7">DE</text>
<text x="153" y="101.3">QX0.2</text>
<text x="153" y="98.7">QX0.3</text>
<text x="157.5" y="96.2">IW0.0</text>
<text x="111.8" y="103.8">QX0.1</text>
<text x="91.4" y="110.1">IX0.2</text>
<text x="177.8" y="114">QX0.0</text>
<text x="91.4" y="125.4">IX0.3</text>
<text x="96.4" y="150.8">RXD1</text>
<text x="96.4" y="155.9">DE</text>
<text x="95.5" y="160.9">TXD1</text>
<text x="49.5" y="166">Bus+</text>
<text x="49.5" y="168.6">Bus-</text>
</g>
<g font-size="1.8" fill="#a90000">
<text x="177.7" y="41.7">3</text>
<text x="177.7" y="39.1">4</text>
<text x="177.7" y="46.7">1</text>
<text x="177.7" y="44.2">2</text>
<text x="186" y="56.9">1</text>
<text x="192.8" y="54" transform="rotate(-90 192.8 54)">3</text>
<text x="34.2" y="64.5">1</text>
<text x="192.8" y="61.7" transform="rotate(-90 192.8 61.7)">2</text>
<text x="64.1" y="74.7">1</text>
<text x="76.8" y="74.7">4</text>
<text x="186" y="75.9">1</text>
<text x="192.8" y="73.1" transform="rotate(-90 192.8 73.1)">3</text>
<text x="227.3" y="77.2">5</text>
<text x="227.3" y="74.7">6</text>
<text x="64.1" y="79.8">2</text>
<text x="76.8" y="79.8">3</text>
<text x="122.5" y="78.5">1</text>
<text x="122.5" y="81">2</text>
<text x="122.5" y="83.6">3</text>
<text x="147.3" y="83.6">22</text>
<text x="147.3" y="81">23</text>
<text x="147.3" y="78.5">24</text>
<text x="192.8" y="80.7" transform="rotate(-90 192.8 80.7)">2</text>
<text x="227.3" y="82.3">3</text>
<text x="227.3" y="79.8">4</text>
<text x="34.2" y="89.9">1</text>
<text x="64.1" y="89.9">1</text>
<text x="76.8" y="89.9">4</text>
<text x="122.5" y="86.1">4</text>
<text x="122.5" y="88.6">5</text>
<text x="147.3" y="88.6">20</text>
<text x="147.3" y="86.1">21</text>
<text x="227.3" y="87.4">1</text>
<text x="227.3" y="84.8">2</text>
<text x="64.1" y="95">2</text>
<text x="76.8" y="95">3</text>
<text x="122.5" y="91.2">6</text>
<text x="122.5" y="93.7">7</text>
<text x="147.3" y="93.7">18</text>
<text x="147.3" y="91.2">19</text>
<text x="186" y="95">1</text>
<text x="192.8" y="92.1" transform="rotate(-90 192.8 92.1)">3</text>
<text x="121.9" y="101.3">10</text>
<text x="122.5" y="96.3">8</text>
<text x="122.5" y="98.8">9</text>
<text x="147.3" y="101.3">15</text>
<text x="147.3" y="98.8">16</text>
<text x="147.3" y="96.3">17</text>
<text x="192.8" y="99.8" transform="rotate(-90 192.8 99.8)">2</text>
<text x="64.1" y="105.2">1</text>
<text x="76.8" y="105.2">4</text>
<text x="121.9" y="103.9">11</text>
<text x="121.9" y="106.4">12</text>
<text x="147.3" y="106.4">13</text>
<text x="147.3" y="103.9">14</text>
<text x="64.1" y="110.2">2</text>
<text x="76.8" y="110.2">3</text>
<text x="192.8" y="111.2" transform="rotate(-90 192.8 111.2)">3</text>
<text x="186" y="114">1</text>
<text x="192.8" y="118.8" transform="rotate(-90 192.8 118.8)">2</text>
<text x="34.2" y="120.4">1</text>
<text x="64.1" y="120.4">1</text>
<text x="64.1" y="125.5">2</text>
<text x="76.8" y="125.5">3</text>
<text x="76.8" y="120.4">4</text>
<text x="82.3" y="142.9" transform="rotate(-90 82.3 142.9)">8</text>
<text x="73" y="148.3">6</text>
<text x="45.6" y="154.7">1</text>
<text x="45.6" y="152.1">2</text>
<text x="73" y="153.4">7</text>
<text x="90.7" y="150.9">1</text>
<text x="90.7" y="153.4">2</text>
<text x="90.7" y="156">3</text>
<text x="90.7" y="161">4</text>
<text x="45.6" y="163.6">1</text>
<text x="45.6" y="166.1">2</text>
<text x="45.6" y="168.7">3</text>
<text x="45.6" y="171.2">4</text>
<text x="82.3" y="170.9" transform="rotate(-90 82.3 170.9)">5</text>
</g>
<g font-size="1.8" fill="#000084">
<text x="168.6" y="69.9" transform="rotate(-90 168.6 69.9)">IW0.[0..1]</text>
<text x="102.9" y="72">IX0.[0..3]</text>
<text x="118.4" y="125.4">QX0.[0..3]</text>
<text x="103.8" y="129.4" transform="rotate(-90 103.8 129.4)">DE}</text>
<text x="103.8" y="135.3" transform="rotate(-90 103.8 135.3)">TXD1</text>
<text x="103.8" y="142.2" transform="rotate(-90 103.8 142.2)">{RXD1</text>
</g>
<text font-size="1.8" fill="#0000c2" x="40.2" y="171.7" transform="rotate(-90 40.2 171.7)">MODBUS</text>
</svg>
